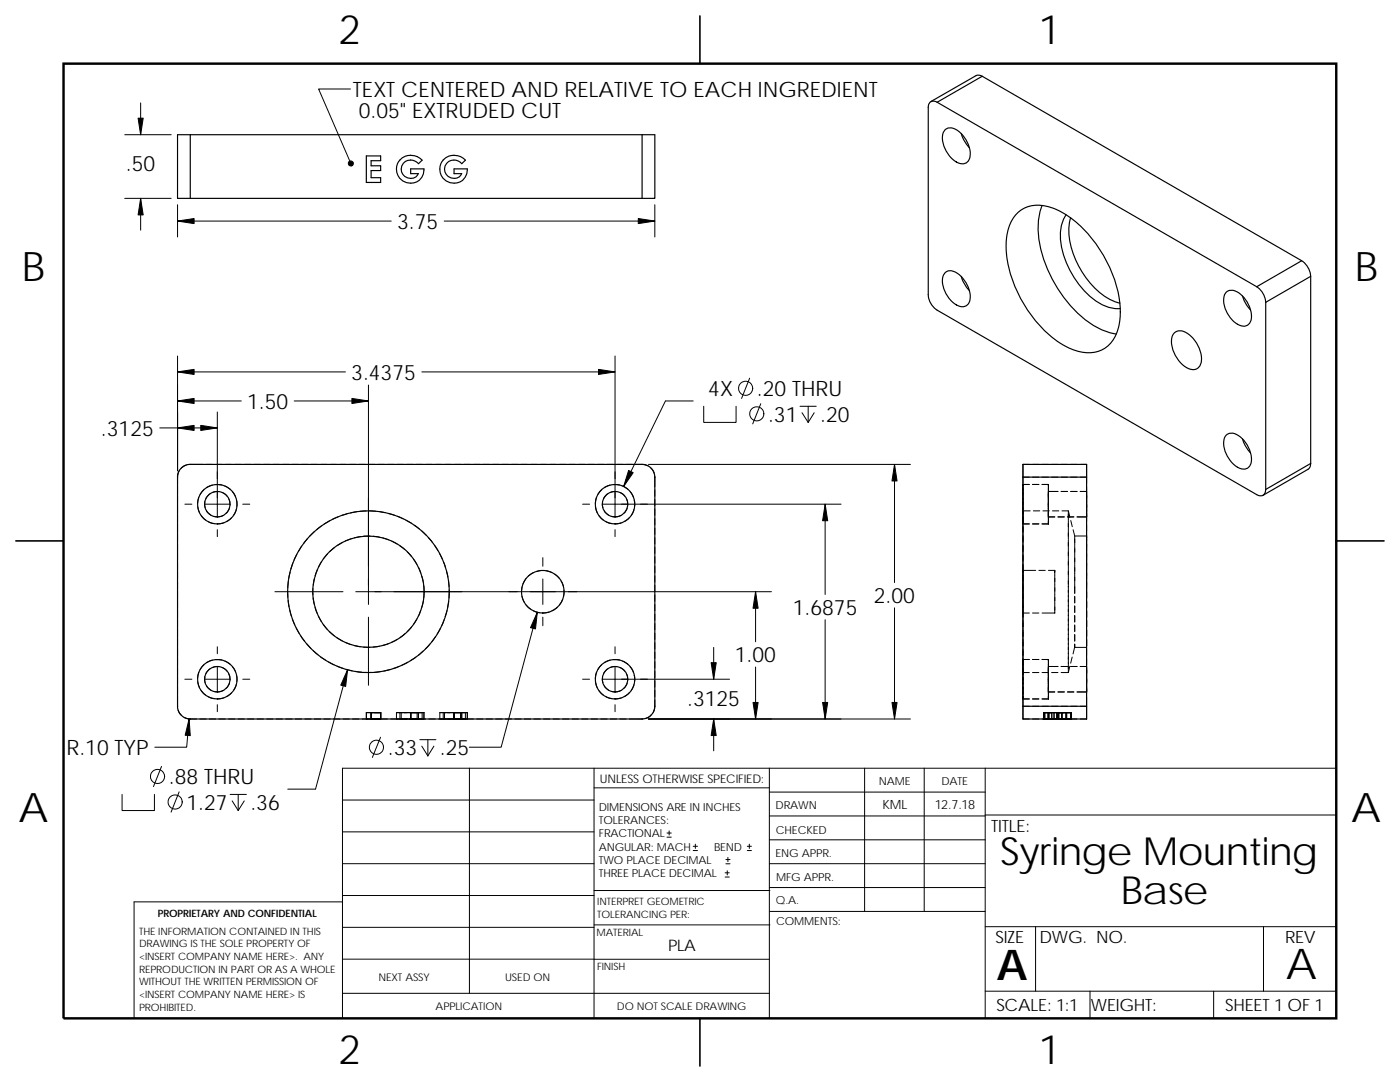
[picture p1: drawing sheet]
<svg xmlns="http://www.w3.org/2000/svg" width="279mm" height="216mm" viewBox="0 0 279 216" stroke-linecap="round" stroke-linejoin="round" font-family="sans-serif">
<g fill="none" stroke="#000" stroke-width=".2">
<path d="M69.9 17.8h-6.3l6.4 14.8M24.9 39.6h9.3M24.9 26.9h9.3M28.1 20.5v6.4M28.1 39.6v6.3M35.4 40.9v6.4M35.4 44.1h42.7M88.6 44.1h42.1M130.7 40.9v6.4M35.4 71v22.9M35.4 74.2h33.5M73.5 76.8v43.8"/>
<path d="M84.2 74.2h38.5M122.7 71v32.1M149.6 75.5l-1.6 4M31.9 85.4h11.5M35.4 95.2h.1M35.4 95.2v1.3M35.4 97.1v1.3M35.4 99v1.3M35.4 80h12.8M35.7 94l-.3 1.2M37.2 92.8l-1.1 .7M38 92.7h2.5"/>
<path d="M38 92.7h-.2M39.7 99.2l-.3 1.3M40.7 97.7l-.8 1M41.1 92.7h1.3M41.9 98.5l-.8 1M42.4 96.8l-1.2 .5M43 96.7l1.3 .1M43.1 92.7h1.2M43.4 82.2v20.9M43.7 98.1l-1.2 .1M44.3 98.3l1 .7M44.9 97l1.1 .6"/>
<path d="M45 92.7h1.2M45.7 99.5l.2 1.3M46.4 98.1l.6 1.1M46.9 92.7h1.2M47.2 99.8l.1 1.2M48.8 92.7h1.2M50.7 92.7h1.2M52.6 92.7h1.2M54.5 92.7h1.3M56.4 92.7h1.3M58.3 92.7h1.3M58.7 80h14.8"/>
<path d="M60.2 92.7h1.3M62.1 92.7h1.3M64 92.7h1.3M65.9 92.7h1.3M67.8 92.7h1.3M69.7 92.7h1.3M71.6 92.7h1.3M73.5 92.7h1.3M75.4 92.7h1.3M77.3 92.7h1.3M79.2 92.7h1.3M81.2 92.7h1.2"/>
<path d="M83.1 92.7h1.2M85 92.7h1.2M86.9 92.7h1.2M88.8 92.7h1.2M90.7 92.7h1.2M92.6 92.7h1.3M94.5 92.7h1.3M96.4 92.7h1.3M98.3 92.7h1.3M100.2 92.7h1.3M102.1 92.7h1.3M104 92.7h1.3"/>
<path d="M105.9 92.7h1.3M107.8 92.7h1.3M109.7 92.7h1.3M111.6 92.7h1.3M113.5 92.7h1.3M115.4 92.7h1.3M117.3 92.7h1.3M119 99.2l-.2 1.3M119.3 92.7h1.2M120.1 97.7l-.8 1M121.2 92.7h1.2M121.3 98.5l-.8 1"/>
<path d="M121.8 96.8l-1.2 .5M122.4 96.7l1.3 .1M123.1 92.7h1.2M123.1 98.1l-1.3 .1M123.7 98.3l1 .7M124.2 97l1.1 .6M125 92.7h1.2M125 99.5l.3 1.3M125.8 98.1l.6 1.1M126.6 99.8v1.2M126.9 92.7h1.3M128.1 92.7l1.2 .3"/>
<path d="M129.4 92.7h52.3M129.9 93.3l.6 1.1M130.7 95v.2M130.7 95.2v1.9M130.7 95.2h.1M130.7 97.7v1.3M130.7 99.7v1.2M138.3 80h-5.5l-8.3 17.1M140.4 81.1v3.2h6.5v-3.2M151.8 80.6l-1.6 4M159.7 81.1h3.2M160.1 82.4l1.2 1.9"/>
<path d="M161.3 81.1v3.2M162.5 82.4l-1.2 1.9M178.5 92.7v23.5M204.2 96.7h1.2M204.2 99.5v1.2M204.2 97.6v1.2M204.2 96.9v-.2v1M204.2 98.4v1.2M204.2 99v2.5M204.2 92.7h.1M204.2 95.2v1.3M204.2 97.1v1.3"/>
<path d="M204.2 95.2h1.2M205.4 92.7h-1.2v2.5M206.1 92.7h1.2M206.1 96.7h1.2M206.1 95.2h1.2M208 92.7h1.2M208 96.7h1.2M208 95.2h1.2M209.2 97.6v1.3M209.2 97.6v-.9v1M209.2 98.3v1.2M209.2 98.7v2.5"/>
<path d="M209.2 97.6v1.2M209.2 98.4v1.2M209.9 92.7h1.2M209.9 95.2h1.2M211.1 98.1h-1.9v1.2M211.8 98.1h1.2M211.8 92.7h1.2M211.8 95.2h1.2M213.7 98.1h1.2M213.7 92.7h1.2M213.7 95.2h1.2M215.6 98.1h1.3v1.2"/>
<path d="M215.6 92.7h1.3M215.6 95.2h1.3M216.9 98.7v2.3M216.9 92.7v2.5M216.9 95.2v1.3M216.9 97.1v1.3M216.9 99v1.3M35.4 100.9v1.3M35.4 102.8v1.3M35.4 104.7v1.3M35.4 106.6v1.3M35.4 108.5v1.3"/>
<path d="M35.4 110.4v1.3M35.4 112.4v1.2M35.4 114.3v1.2M35.4 116.2v1.2M35.4 118.1v1.2M35.4 120v1.2M36.9 100.6h1.4M39.5 101.1l.3 1.2M40.2 102.9l.8 .9M40.8 100.6h5.1M40.9 100.1v1.2M41.2 101.9l.9 .9"/>
<path d="M41.6 104.1l1.2 .4M42.7 103l.7 .1M43.4 105.7v1.4M44.6 102.8l-1.2 .3M44.6 104.3l-1.2 .2M45.8 101.4l-.2 .5-.5 .5M46.2 103.3l-1 .8M47.1 101.7l-.5 1.1M48.5 100.6h1.3M54.9 118.1h13.6M57.4 117.9v1.3M57.5 119.8l.2 1.3"/>
<path d="M57.5 116l-.1 1.3M57.9 114.2l-.3 1.2M58.4 112.3l-.4 1.2M59.2 110.6l-.5 1.2M60.2 109l-.7 1M61.4 107.5l-.8 1M62.4 117.4v1.3M62.5 119.3l.2 1.3M62.7 106.1l-.9 .9M62.7 115.5l-.2 1.3M63.3 113.7l-.4 1.2M64.2 104.9l-1 .8"/>
<path d="M64.2 112l-.6 1.1M65.3 110.5l-.8 1M65.8 103.9l-1.1 .7M66.7 109.2l-.9 .9M67.5 103.1l-1.1 .5M68.4 108.2l-1.1 .7M69.3 102.5l-1.2 .4M70.1 107.5l-1.2 .4M71 118.1h83M71.2 102.1l-1.2 .2M72 107.1l-1.3 .2M73.1 101.9l-1.3 .1"/>
<path d="M73.7 101.9l1.3 .1M73.9 107h-1.3M74.5 107l1.3 .2M75.6 102.1l1.3 .2M76.4 107.3l1.2 .4M77.5 102.4l1.2 .4M78.2 108l1.1 .6M79.3 103l1.2 .5M79.8 108.9l1 .8M81 103.8l1.1 .6M81.3 110.1l.8 1M82.5 111.6l.7 1"/>
<path d="M82.7 104.8l1 .7M83.5 113.2l.5 1.2M84.2 115l.3 1.2M84.2 106l.9 .8M84.5 120l-.3 1.2M84.6 116.8v2.5M85.5 107.3l.8 1M86.7 108.8l.7 1.1M87.7 110.4l.6 1.1M88.5 112.1l.4 1.2M89.1 113.9l.3 1.3M89.5 115.8l.1 1.3"/>
<path d="M89.5 120l-.2 1.2M89.6 117.7v1.6M104.2 119l.4 1.2M104.2 117.1l-.1 1.3M105 115.4l-.6 1.1M106.5 114.2l-1.1 .8M108.3 113.8l-1.2 .2M108.3 111.3v1.7M108.3 115.5v5.1M108.9 113.9l1.3 .3M110.7 114.6l.9 .8M112 116l.5 1.1"/>
<path d="M112.3 119.6l-.7 1.1M112.5 117.8v1.2M116.3 100.6h1.4M118.9 101.1l.3 1.2M119.5 102.9l.9 .9M120.2 100.6h47.7M120.2 100.1l.1 1.2M120.6 101.9l.9 .9M120.9 104.1l1.3 .4M122 103l.7 .1M122.7 105.7v1.4M124 102.8l-1.3 .3"/>
<path d="M124 104.3l-1.3 .2M125.1 101.4l-.2 .5-.4 .5M125.6 103.3l-1 .8M126.5 101.7l-.5 1.1M130.7 101.6v1.2M130.7 103.5v1.2M130.7 105.4v1.2M130.7 107.3v1.2M130.7 109.2v1.2M130.7 111.1v1.3M130.7 113v1.3M130.7 114.9v1.3"/>
<path d="M130.7 116.8v1.3M130.7 118.7v1.3M150.8 118.1v10M164.7 100.6v18M204.2 101.9h1.4M204.2 118.1v1.2zM204.2 120v1.2zM204.2 118.6v1.2M204.2 116.7v1.2M204.2 114.8v1.2M204.2 112.9v1.2M204.2 111v1.2"/>
<path d="M204.2 109.1v1.2M204.2 107.1v1.3M204.2 105.2v1.3M204.2 103.3v1.3M204.2 102.4v-.5v.8M204.2 103.1v1.3M204.2 105v1.3M204.2 106.9v1.3M204.2 108.8v1.3M204.2 110.7v1.3M204.2 112.6v1.3M204.2 114.5v1.3"/>
<path d="M204.2 116.4v1.3M204.2 103.3v1.2M204.2 101.4v1.2M204.2 100.9v2.5M204.2 102.8v1.7M204.2 119.1v1.3M204.2 117.2v1.3M204.2 115.3v1.3M204.2 114.7v-.9v1.7M204.2 114.9v2.5M204.2 116.8v1.2M204.2 118.7v1.3"/>
<path d="M204.2 104.5h1.2M204.2 104.7v1.3M204.2 106.6v1.3M204.2 108.5v1.3M204.2 110.4v1.3M204.2 112.4v1.2M204.2 113.8h2.5M206.1 104.5h1.2M206.2 101.9h1.3M207.3 113.8h1.3M208 104.5h1.3M208.1 101.9h1.3"/>
<path d="M209.2 103.1h1.3M209.2 103.3v1.2v-.5M209.2 100.2v2.5M209.2 100.7v-1.2v1.3M209.2 102.1v1.3M209.2 100.6v2.5M209.2 102.5v.6M209.2 103.3v1.2M209.2 101.4v1.2M209.2 100.3v1.2M209.2 102.2v1.2M209.2 104.1v.4"/>
<path d="M209.2 113.8h1.3M210 101.9h1.3M210.5 119.2v1.3M210.5 117.3v1.3M210.5 115.4v1.2M210.5 114.2v-.4v.9M210.5 114.8v1.3M210.5 116.7v1.3M210.5 118.6v1.3M211.1 103.1h1.3M211.9 101.9h1.3l.3 1.4M213 103.1h1.3"/>
<path d="M213.2 117v1.2M213.2 118.9v1.2M213.2 119.7v1.2M213.2 117.8v1.2M213.2 115.9v1.2M213.2 114v1.2M213.2 112.1v1.2M213.2 110.2v1.2M213.2 108.2v1.3M213.2 106.3v1.3M213.2 104.4v1.3M213.2 102.5v1.3"/>
<path d="M213.2 102v1.3M213.2 103.9v1.3M213.2 105.8v1.3M213.2 107.7v1.3M213.2 109.6v1.3M213.2 111.5v1.3M213.2 113.4v1.3M213.2 115.3v1.3M213.7 103.9l.3 1.2M214.2 105.7l.3 1.3h2.4M214.5 116.5v1.9M214.5 119.1v1.2"/>
<path d="M214.5 119v1.2M214.5 117.1v1.2M214.5 115.2v1.2M214.5 113.3v1.2M214.5 111.4v1.2M214.5 109.5v1.2M214.5 107.5v1.3M214.5 107v1.3M214.5 108.9v1.3M214.5 110.8v1.3M214.5 112.7v1.3M214.5 114.6v1.3"/>
<path d="M214.9 103.1h2M216.9 117.4v-1.2v3.1v-1.2M216.9 120v1.2zM216.9 114.3v1.2M216.9 113.6v-1.2v3.1M216.9 110.4v1.3zM216.9 108.5v1.3zM216.9 107.3v-.3v.9M216.9 107.9v1.3M216.9 109.8v1.3M216.9 111.7v1.3M216.9 100.6v2.5"/>
<path d="M216.9 102.5v.6M216.9 115.5v1.3M216.9 100.9v1.3M216.9 102.8v1.3M216.9 104.7v1.3M216.9 106.6v1.3M35.4 139v1.9M35.4 121.9v1.2M35.4 123.8v1.3M35.4 125.7v1.3M35.4 127.6v1.3M35.4 129.5v1.3"/>
<path d="M35.4 131.4v1.3M35.4 133.3v1.3M35.4 135.2v1.3M35.4 137.1v1.3M36.9 135.5h1.4M39.5 136l.3 1.2M39.7 134.2l-.3 1.2M40.2 137.8l.8 .9M40.7 132.6l-.8 1M40.8 135.5h5.1M40.9 135v1.2M41.2 136.8l.9 .9"/>
<path d="M41.6 139l1.2 .4M41.9 133.5l-.8 .9M42.4 131.7l-1.2 .5M42.7 138l.7 .1M43 131.6l1.3 .1M43.4 133v5.1M43.4 129.1v1.4M43.7 133l-1.2 .2M44.3 133.2l1 .7M44.6 137.8l-1.2 .3M44.6 139.3l-1.2 .2M44.9 131.9l1.1 .7"/>
<path d="M45.7 134.5l.2 1.2M45.8 136.3l-.2 .5-.5 .6M46.2 138.2l-1 .8M46.4 133l.6 1.1M47.1 136.6l-.5 1.2M47.2 134.7l.1 1.3M48.5 135.5h1.3M57.8 121.7l.3 1.2M58.4 123.5l.4 1.2M59.1 125.3l.6 1.1M60 126.9l.8 1.1M61.2 128.4l.9 1"/>
<path d="M62.5 129.8l1 .9M62.9 121.2l.4 1.2M63.5 123l.7 1.1M64 131.1l1 .7M64.5 124.6l.8 1M65.6 132.1l1.1 .6M65.8 126l.9 .9M67.2 127.2l1.1 .7M67.3 132.9l1.2 .5M68.9 128.2l1.2 .4M69.1 133.6l1.2 .3M69.4 133.6l-6.4 23.9h-5.6"/>
<path d="M70.7 128.8l1.2 .3M70.9 134l1.3 .1M72.6 129.1l1.2 .1M72.8 134.2h1.3M73.5 123.1v13.6M75.7 128.9l-1.2 .2M76 134l-1.3 .2M77.6 128.4l-1.3 .4M77.9 133.6l-1.3 .3M79.2 127.6l-1.1 .6M79.7 133l-1.3 .4M80.8 126.4l-1 .8"/>
<path d="M81.4 132.1l-1.2 .6M82.1 125.1l-.8 .9M83 131.1l-1.1 .7M83.2 123.5l-.7 1.1M84 121.8l-.5 1.2M84.4 129.9l-.9 .8M85.8 128.5l-.9 1M86.9 127l-.7 1.1M87.9 125.4l-.7 1.1M88.6 123.7l-.4 1.1M89.2 121.8l-.4 1.2M105 120.7l.9 .9"/>
<path d="M106.5 121.9l1.2 .4M107.2 122.2l-7.2 26.9h-6.3M108.3 123.1v1.8M109.6 122.1l-1.3 .2M111.2 121.2l-1 .7M116.3 135.5h1.4M118.9 136l.3 1.2M119 134.2l-.2 1.2M119.5 137.8l.9 .9M120.1 132.6l-.8 1M120.2 135.5h25.4M120.2 135l.1 1.2"/>
<path d="M120.6 136.8l.9 .9M120.9 139l1.3 .4M121.3 133.5l-.8 .9M121.8 131.7l-1.2 .5M122 138l.7 .1M122.4 131.6l1.3 .1M122.7 129.1v1.4M122.7 133v5.1M123.1 133l-1.3 .2M123.7 133.2l1 .7M124 137.8l-1.3 .3M124 139.3l-1.3 .2"/>
<path d="M124.2 131.9l1.1 .7M125 134.5l.3 1.2M125.1 136.3l-.2 .5-.4 .6M125.6 138.2l-1 .8M125.8 133l.6 1.1M126.5 136.6l-.5 1.2M126.6 134.7v1.3M130.7 120.6v1.3M130.7 122.5v1.3M130.7 124.4v1.3M130.7 126.3v1.3M130.7 128.2v1.3"/>
<path d="M130.7 130.1v1.3M130.7 132v1.3M130.7 133.9v1.3M130.7 135.8v1.3M130.7 137.8v1.2M130.7 139.7v1.2M142.4 129.2v6.3M150.8 133.1v10.4M164.7 123.7v19.8M178.5 121.3v22.2M204.2 134.2h1.2M204.2 121.9v1.2z"/>
<path d="M204.2 123.8v1.3zM204.2 125.7v1.3zM204.2 127.6v1.3zM204.2 129.5v1.3zM204.2 131.4v1.3zM204.2 131.9v1.3M204.2 130v1.3M204.2 128.1v1.3M204.2 126.2v1.3M204.2 124.3v1.3M204.2 122.4v1.3M204.2 120.5v1.3"/>
<path d="M204.2 131.6h1.2M204.2 138.2v1.3M204.2 136.3v1.3M204.2 134.4v1.3M204.2 132.5v1.3M204.2 131.8v-.2v1.1M204.2 133.3v1.3v-1.3v.9v-.4M204.2 136.5v-1.3v1.3M204.2 138.4v-1.3v2.4M204.2 139.5v-.5v1.9M204.2 121.1v1.2h1.2M204.2 120.6v1.3"/>
<path d="M204.2 139.5h1.2M206.1 134.2h1.2M206.1 131.6h1.2M206.1 139.5h1.2M206.1 122.3h1.2M208 134.2h1.2M208 131.6h1.2M208 122.3h2.5M208 139.5h1.2M209.2 135.7v-1.3v1.3M209.2 138.2v1.3M209.2 136.3v1.3"/>
<path d="M209.2 132.5v1.3M209.2 133.3v1.3M209.2 135.2v1.3M209.2 137.1v1.3M209.2 139v.5M209.2 138.1h1.3M209.2 138.2v1.3v-.6M209.2 135.1v2.5M209.2 132.6v-1v1.1M209.2 133.2v1.3M209.2 137v1.3M209.2 135.5v2.6"/>
<path d="M209.2 133.6v2.6M209.2 137.4v.7M209.9 134.2h1.2M210.5 121.1v1.2M210.5 120.5v1.3M211.1 133h-1.9v1.3M211.1 138.1h1.3M211.8 133h1.2M213 138.1h1.3M213.2 120.8v1.2M213.2 122.7v1.3M213.2 124.6v1.3"/>
<path d="M213.2 126.5v1.3M213.2 128.4v1.3M213.2 130.3v1.3M213.2 132.2v1.3M213.2 133v1.1M213.2 131.1v1.3M213.2 129.2v1.3M213.2 127.3v1.3M213.2 125.4v1.3M213.2 123.5v1.3M213.2 121.6v1.3M213.5 132.9l-.3 1.3h-1.4"/>
<path d="M213.7 133h1.2M214 131.1l-.3 1.2M214.5 121v1.2M214.5 122.9v1.2M214.5 124.8v1.2M214.5 126.7v1.3M214.5 128.5v.7v-.6M214.5 126.6v1.3M214.5 124.7v1.3M214.5 122.8v1.3M214.5 120.9v1.3M214.9 138.1h2"/>
<path d="M215.6 133h1.3v1.3M216.9 121.9v1.2zM216.9 123.8v1.3zM216.9 125.7v1.3zM216.9 127.6v1.3zM216.9 135.5v2.6M216.9 133.6v2.6M216.9 137.4v.7M216.9 139v1.9M216.9 127.6v1.3M216.9 129.5v1.3M216.9 131.4v1.3"/>
<path d="M216.9 133.3v1.3M216.9 135.2v1.3M216.9 137.1v1.3M216.9 129.2h-2.4l-.4 1.3M24.4 158.5v3.2h6.4v-3.2M32.2 152.9l-1.6 4.1M35.4 140.9h.1M35.4 140.9v.2M35.6 141.7l.6 1.1M35.8 158l-1.7 4.1M36.7 143.2a4.1 4.1 0 0 0 2.5 .3M37.7 143.5l-.4 5.6h-6.4"/>
<path d="M39.9 143.5h1.2M41.8 143.5h1.3M43.4 140.6v1.4M43.7 143.5h1.3M45.6 143.5h1.3M45.9 158.5h3.3M46.3 159.8l1.2 1.9M47.5 143.5h1.3M47.5 158.5v3.2M48.7 159.8l-1.2 1.9M49.4 143.5h1.3M51.3 143.5h1.3"/>
<path d="M53.2 143.5h1.3M55.1 143.5h1.3M57 143.5h1.3M58.9 143.5h1.3M60.8 143.5h1.3M62.7 143.5h1.3M64.6 143.5h1.3M66.5 143.5h1.3M68.3 159.6h50.3M68.5 143.5h1.2M70.4 143.5h1.2M72.3 143.5h3.7"/>
<path d="M73.1 142.2v1.3h1.3M73.1 142.2v1.3M73.1 142.2h1.3zM74.1 142.2v1.3M74.1 142.2h1.9M74.1 143.5h1.9M74.7 143.5h1.3M74.7 142.2h1.3zM75.9 147.1l-1.6 4M76 142.2v1.3M76.1 143.5h1.2M78 143.5h1.2"/>
<path d="M79.1 142.2v1.3M79.1 142.2h1.3M79.1 143.5h1.3M79.1 142.2h.7v1.3M79.1 143.5h.7M79.8 143.5h1.3M79.8 142.2h1.3M79.9 143.5h1.3M80.7 142.2h1.2v1.3h-1.2M80.7 142.2h1.3M80.7 143.5h1.3M81.3 142.2h-1.2v1.3h1.2"/>
<path d="M81.7 142.2h1.5h-1.2M82 142.2v1.3M82 142.2h1.5v1.3h-1.5M82 142.2v1.3h1.2h-1.5M82 142.2h1.2M82.3 142.2h1.2M82.3 143.5h1.2M83.2 142.2h1M83.2 142.2v1.3h1v-1.3M83.3 142.2h-1.3v1.3h1.2h-1.2M83.3 142.2h1.3zM83.3 143.5h1.3z"/>
<path d="M83.5 142.2v1.3M83.5 143.5h1.5M83.5 142.2h.7M83.8 147.6h3.2M84.2 148.9l1.2 1.9M84.6 142.2h.1M84.6 142.2v1.3M85.4 147.6v3.2M85.6 143.5h1.3M86.6 148.9l-1.2 1.9M87.5 143.5h1.3M87.8 142.2v1.3"/>
<path d="M87.8 142.2h1.2M87.8 143.5h1.2M87.8 142.2h.7M87.8 143.5h.7M88.5 142.2h1.2M88.5 143.5h1.2M88.5 142.2v1.3M89.3 142.2h1.3v1.3h-1.3M89.4 142.2h1.2M89.4 143.5h1.2M90 142.2h-1.3v1.3h1.3M90.4 142.2h1.5"/>
<path d="M90.6 142.2h1.5M90.6 143.5h1.5M90.6 142.2h1.3M90.6 143.5h1.3M90.6 142.2v1.3M90.7 142.2h1.2M90.7 143.5h1.2M90.9 142.2h1.3M90.9 143.5h1.3M91.9 142.2h1M91.9 143.5h1M91.9 142.2v1.3"/>
<path d="M92 142.2h1.3zM92 143.5h1.3zM92.2 142.2l-.1 1.3M92.2 142.2h.7M92.9 143.5h-3.5M92.9 142.2v1.3M93.2 143.5h1.3M93.3 142.2h.1M93.3 142.2v1.3M93.7 153.3v44.9M95.1 143.5h1.3M97 143.5h1.3"/>
<path d="M98.9 143.5h1.3M100.8 143.5h1.3M102.7 143.5h1.3M104.6 143.5h1.3M106.6 143.5h1.2M108.5 143.5h1.2M110.4 143.5h1.2M112.3 143.5h1.2M114.2 143.5h1.2M116.1 143.5h1.2M118 143.5h1.3M118.6 153.3v49.9"/>
<path d="M118.6 157.2h34.9M119.9 143.5h1.3M121.8 143.5h1.3M122.7 140.6v1.4M123.7 143.5h1.3M125.6 143.5h2.6M128.3 143.4l-.2 .1M129.4 143.5h52.3M130 142.6l-.6 .5-.5 .2M130.7 140.9l-.3 1.2M130.7 140.9h.1M142.4 143.5v6.3"/>
<path d="M153.5 153.3v49.9M153.5 158.1h43.1M172.6 153.3v28.6M184.4 153.3v28.6M196.6 153.3v49.9M204.2 140.9h1.2M204.2 140.9v2.6h1.2M206.1 140.9h1.2M206.1 143.5h1.2M208 140.9h1.2M208 143.5h6.9M208.3 142.2v1.3"/>
<path d="M208.3 142.2h.9M208.3 143.5h.9M208.3 142.2h.2M208.3 143.5h.2M208.4 142.2h1.5M208.4 142.2v1.3h1.5M208.4 142.2h3.5M208.5 142.2v1.3M208.5 142.2h.7v1.3h-.7M209.2 142.2v1.3M209.2 142.2h1.3zM209.2 143.5h1.3"/>
<path d="M209.2 142.2h.7v1.3h-.7M209.3 142.2v1.3M209.7 142.2h1.3M209.7 143.5h1.3M209.9 140.9h1.2M210.4 142.2v1.3M211 143.5v-1.3h.2v1.3M211 142.2v1.3M211 142.2h1.3zM211 143.5h1.3zM211.2 143.5h1.3M211.3 142.2h1.4v1.3h-1.4z"/>
<path d="M211.8 140.9h1.2M211.9 142.2h1v1.3h-1zM212.4 142.2h1.3v1.3M212.5 142.2h-1.3v1.3M212.6 143.5h1.2M212.6 142.2h1.2zM213.7 140.9h1.2M213.8 142.2v1.3h-1.2M213.8 142.2v1.3M215.6 140.9h1.3M216.9 140.9v2.6M216.9 143.5h-1.3"/>
<path d="M266.7 153.3h-198.4v49.9M68.3 178.7h50.3M68.3 172.3h50.3M68.3 166h50.3M68.3 180h-41.5v23.2M118.6 177.7h35M133.1 167h.9M133.1 166.2h.9M133.5 165.8v.8M138.3 169.7h.9M138.3 168.9h.9M138.8 168.4v.9"/>
<path d="M144.7 175h.8M144.7 174.2h.8M144.9 172.4h.8M144.9 171.5h.8M145.1 173.8v.8M145.3 171.1v.8M149.1 169.7h.9M149.1 168.9h.9M149.5 168.4v.9M153.5 167.6h43.1M153.5 162.8h43.1M153.5 172.3h43.1"/>
<path d="M153.5 177.1h43.1M196.6 162.6h70.1M68.3 198.2h85.2M68.3 191.4h85.2M68.3 185h50.3M118.6 184.6h35M153.6 181.9h43M196.6 197.8h70.1M196.6 184.9h70.1M206.7 184.9v12.9M217.5 197.8v5.4M242.2 197.8v5.4"/>
<path d="M252.2 184.9v12.9"/>
<circle cx="148.8" cy="77.5" r="1.41"/>
<circle cx="151" cy="82.6" r="1.41"/>
<circle cx="31.4" cy="154.9" r="1.41"/>
<circle cx="75.1" cy="149.1" r="1.41"/>
<circle cx="35" cy="160" r="1.41"/>
</g>
<g fill="none" stroke="#000" stroke-width=".23">
<path d="M139.7 3.2v9.5M196 15.2l-9 5.2M196 15.2l63.8 36.8M196 15.2l-.6-.2h-.5l-9.1 5.3M38 39.6h90.1M38 26.9v12.7M38 26.9h90.1M38 26.9h-2.6v12.7h2.6M73.1 31.1h2.9v1h-1.9v1h1.9v.9h-1.9v1.5h1.9v.9h-2.9zM79.8 31.9a3 3 0 0 1 4.4 .1l-.7 .7a1.88 1.88 0 0 0-3.3 .4 1.88 1.88 0 0 0 2.3 2.4l.5-.2 .5-.7h-1.5v-.9h2.6a2.76 2.76 0 0 1-3.3 2.8 2.76 2.76 0 0 1-2-3.9zM88.5 31.9a3 3 0 0 1 4.4 .1l-.7 .7a1.89 1.89 0 0 0-2.7-.5 1.89 1.89 0 0 0-.5 2.6 1.89 1.89 0 0 0 2.7 .5l.4-.7h-1.5v-.9h2.7a2.76 2.76 0 0 1-3.3 2.8 2.76 2.76 0 0 1-2-3.9zM128.1 26.9h2.6v12.7h-2.6"/>
<path d="M128.1 26.9v12.7M187 20.4a1.09 1.09 0 0 0-1.2-.1 1.09 1.09 0 0 0-.5 1.1v37.4a3.9 3.9 0 0 0 1.7 3.1l63.8 36.8a1.1 1.1 0 0 0 1.3 .1 1.1 1.1 0 0 0 .5-1.1M187 20.4l63.8 36.8M188.6 25.9a2.39 2.39 0 0 1 3.2 .7 5.5 5.5 0 0 1 1.7 5.1 1.85 1.85 0 0 1-3 .4 6 6 0 0 1-2.3-5.3zM191.8 26.7l.6 1.3 1.1 1.5M188.6 54.4a2.04 2.04 0 0 1 2.8 .4 5.7 5.7 0 0 1 2.1 5.4 1.83 1.83 0 0 1-3 .4 5.9 5.9 0 0 1-2.3-5.3zM191.8 55.2l.6 1.3 1.1 1.5M203.3 42.3a6.7 6.7 0 0 1 7.3-.6 23.5 23.5 0 0 1 11.6 13.6 16.6 16.6 0 0 1 .8 10.8 6 6 0 0 1-7.7 4 18.9 18.9 0 0 1-10.1-8.1 22.4 22.4 0 0 1-4.3-14.7 8 8 0 0 1 2.4-5zM208 41a16.4 16.4 0 0 0 .8 12.2 24.5 24.5 0 0 0 10.6 12.4l1.5 .6 1.9 .5M212.8 42.9a8.3 8.3 0 0 0-.9 6.7 17.9 17.9 0 0 0 7.7 11 6.8 6.8 0 0 0 4 1M213.7 43.5a13.1 13.1 0 0 0 1.6 9.5 14.2 14.2 0 0 0 8.2 7.5M244.7 58.3a2.38 2.38 0 0 1 3.2 .7 5.4 5.4 0 0 1 1.7 5.1 1.82 1.82 0 0 1-3 .4 5.5 5.5 0 0 1-2.1-5.8z"/>
<path d="M248 59.1l.5 1.3 1.1 1.4M250.8 57.2l9-5.2a4.1 4.1 0 0 1 1.8 3.1l-9 5.2M250.8 57.2a4.1 4.1 0 0 1 1.8 3.1M261.6 55.1v37.4M234.4 66.4a2.6 2.6 0 0 1 3.4 .8 6.2 6.2 0 0 1 1.9 5.2 1.77 1.77 0 0 1-2.9 .9 6.3 6.3 0 0 1-2.9-6.1zM252.6 60.3v37.4M204.2 95.2h12.7M204.2 95.2v45.7M216.9 95.2v-2.5h-12.7v2.5M216.9 95.2v45.7M244.7 86.8a2.37 2.37 0 0 1 3.2 .7 5.5 5.5 0 0 1 1.7 5.1 1.85 1.85 0 0 1-3 .4 5.5 5.5 0 0 1-2.2-5.8zM248 87.6l.5 1.3 1.1 1.5"/>
<path d="M261.6 92.5l-9 5.2M261.6 92.5l-.1 .6-.3 .5-9.1 5.2M3.2 107.9h9.5M266.7 107.9h9.5M38 143.4l-.9-.1-.8-.4-.5-.7-.4-1v-46.3l.5-1.2 .8-.7 1-.3h90.7l1.2 .4 .7 .8 .4 1.3v45.7l-.4 1.3-.9 .9-1.3 .4h-90.1M204.2 140.9h12.7M216.9 140.9v2.6h-12.7v-2.6M139.7 203.2v9.5"/>
<circle cx="43.4" cy="100.6" r="3.9"/>
<circle cx="43.4" cy="100.6" r="2.54"/>
<circle cx="73.5" cy="118.1" r="11.1"/>
<circle cx="73.5" cy="118.1" r="16.1"/>
<circle cx="108.3" cy="118.1" r="4.3"/>
<circle cx="122.7" cy="100.6" r="3.9"/>
<circle cx="122.7" cy="100.6" r="2.54"/>
<circle cx="43.4" cy="135.5" r="3.9"/>
<circle cx="43.4" cy="135.5" r="2.54"/>
<circle cx="122.7" cy="135.5" r="3.9"/>
<circle cx="122.7" cy="135.5" r="2.54"/>
</g>
<path d="M12.7 12.7h254v190.5h-254z" fill="none" stroke="#000" stroke-width=".49"/>
<g fill="#000" stroke="#000" stroke-width=".2">
<path d="M28.1 39.6l.5 3.3h-1z" fill-rule="evenodd"/>
<path d="M27.6 23.6h1l-.5 3.3z" fill-rule="evenodd"/>
<path d="M69.6 32.3a.51 .51 0 0 1 .8 0 .51 .51 0 0 1-.2 .8l-.2-.5 .2 .5-.5-.1-.2-.4z" fill-rule="evenodd"/>
<path d="M35.4 44.1l3.3-.5v1z" fill-rule="evenodd"/>
<path d="M127.4 43.6l3.3 .5-3.3 .5z" fill-rule="evenodd"/>
<path d="M35.4 74.2l3.3-.5v1z" fill-rule="evenodd"/>
<path d="M119.4 73.7l3.3 .5-3.3 .5z" fill-rule="evenodd"/>
<path d="M35.4 85.4l3.3-.5v1z" fill-rule="evenodd"/>
<path d="M35.4 80l3.3-.5v1z" fill-rule="evenodd"/>
<path d="M40.1 84.9l3.3 .5-3.3 .5z" fill-rule="evenodd"/>
<path d="M70.2 79.5l3.3 .5-3.3 .5z" fill-rule="evenodd"/>
<path d="M125.5 93.9l.9 .4-1.9 2.8z" fill-rule="evenodd"/>
<path d="M178.5 92.7l.5 3.3h-1z" fill-rule="evenodd"/>
<path d="M150.8 118.1l.5 3.3h-1z" fill-rule="evenodd"/>
<path d="M164.7 100.6l.5 3.3h-1z" fill-rule="evenodd"/>
<path d="M69.4 133.6l-.4 3.4-1-.3z" fill-rule="evenodd"/>
<path d="M107.2 122.2l-.3 3.3-1-.3z" fill-rule="evenodd"/>
<path d="M141.9 132.2h1l-.5 3.3z" fill-rule="evenodd"/>
<path d="M37.7 143.5l.3 3.3-1-.1z" fill-rule="evenodd"/>
<path d="M142.4 143.5l.5 3.3h-1z" fill-rule="evenodd"/>
<path d="M150.3 140.2h1l-.5 3.3z" fill-rule="evenodd"/>
<path d="M164.2 140.2h1l-.5 3.3z" fill-rule="evenodd"/>
<path d="M178 140.2h1l-.5 3.3z" fill-rule="evenodd"/>
</g>
<g font-size="8.5">
<text x="198.9" y="195.5">A</text>
<text x="256.6" y="195.3">A</text>
</g>
<g font-size="8.1">
<text x="67.6" y="8.8">2</text>
<text x="207.3" y="8.8">1</text>
<text x="4.4" y="56.1">B</text>
<text x="270.4" y="56.1">B</text>
<text x="3.7" y="164.1">A</text>
<text x="269.7" y="164.1">A</text>
<text x="67.6" y="212.3">2</text>
<text x="207.3" y="212.3">1</text>
</g>
<g font-size="7.7">
<text x="199.6" y="172.6">Syringe Mounting</text>
<text x="223.7" y="180.3">Base</text>
</g>
<g font-size="4.2">
<text x="70.4" y="19.4">TEXT CENTERED AND RELATIVE TO EACH INGREDIENT</text>
<text x="71.6" y="23.6">0.05&quot; EXTRUDED CUT</text>
<text x="25.1" y="34.2">.50</text>
<text x="79.2" y="45.7">3.75</text>
<text x="70.1" y="75.8">3.4375</text>
<text x="49.3" y="81.6">1.50</text>
<text x="141.4" y="79">4X</text>
<text x="151.1" y="79">.20 THRU</text>
<text x="20.2" y="87">.3125</text>
<text x="153.3" y="84.1">.31</text>
<text x="163.7" y="84.1">.20</text>
<text x="158.2" y="122.7">1.6875</text>
<text x="174.4" y="120.4">2.00</text>
<text x="146.7" y="132.2">1.00</text>
<text x="137.1" y="140.9">.3125</text>
<text x="13.3" y="150.7">R.10 TYP</text>
<text x="77.4" y="150.7">.33</text>
<text x="87.8" y="150.7">.25</text>
<text x="33.7" y="156.5">.88 THRU</text>
<text x="37.2" y="161.6">1.27</text>
<text x="50" y="161.6">.36</text>
</g>
<g font-size="3.4">
<text x="197.8" y="166">TITLE:</text>
<text x="198.7" y="188.1">SIZE</text>
<text x="207.5" y="188.1">DWG. NO.</text>
<text x="256.5" y="188.2">REV</text>
<text x="198.8" y="201.7">SCALE: 1:1</text>
<text x="217.7" y="201.7">WEIGHT:</text>
<text x="244.5" y="201.7">SHEET 1 OF 1</text>
</g>
<text font-size="3.2" x="133.3" y="189.8">PLA</text>
<g font-size="2.5">
<text x="176.1" y="161.4">KML</text>
<text x="186.5" y="161.5">12.7.18</text>
</g>
<text font-size="2.4" x="119.7" y="156.2">UNLESS OTHERWISE SPECIFIED:</text>
<g font-size="2.2">
<text x="119.5" y="161.8">DIMENSIONS ARE IN INCHES</text>
<text x="154.8" y="161.5">DRAWN</text>
<text x="175.4" y="156.7">NAME</text>
<text x="187.9" y="156.7">DATE</text>
<text x="119.5" y="164.4">TOLERANCES:</text>
<text x="119.5" y="167.1">FRACTIONAL</text>
<text x="154.8" y="166.3">CHECKED</text>
<text x="119.5" y="172.4">TWO PLACE DECIMAL</text>
<text x="119.5" y="169.7">ANGULAR: MACH</text>
<text x="142.5" y="169.7">BEND</text>
<text x="154.8" y="171">ENG APPR.</text>
<text x="119.5" y="175">THREE PLACE DECIMAL</text>
<text x="154.9" y="175.7">MFG APPR.</text>
<text x="154.9" y="180.4">Q.A.</text>
<text x="154.9" y="184.7">COMMENTS:</text>
</g>
<g font-size="2.1">
<text x="75.5" y="195.7">NEXT ASSY</text>
<text x="100.8" y="195.7">USED ON</text>
<text x="86.9" y="201.6">APPLICATION</text>
<text x="123.1" y="201.6">DO NOT SCALE DRAWING</text>
</g>
<g font-size="2">
<text x="31.5" y="182.9">PROPRIETARY AND CONFIDENTIAL</text>
<text x="119.2" y="183.1">TOLERANCING PER:</text>
<text x="119.2" y="180.6">INTERPRET GEOMETRIC</text>
<text x="27.7" y="186.5">THE INFORMATION CONTAINED IN THIS</text>
<text x="27.7" y="189.1">DRAWING IS THE SOLE PROPERTY OF</text>
<text x="27.7" y="191.6">&lt;INSERT COMPANY NAME HERE&gt;. ANY</text>
<text x="119.1" y="186.7">MATERIAL</text>
<text x="27.7" y="194.1">REPRODUCTION IN PART OR AS A WHOLE</text>
<text x="27.7" y="196.6">WITHOUT THE WRITTEN PERMISSION OF</text>
<text x="119.1" y="193.5">FINISH</text>
<text x="27.7" y="199.2">&lt;INSERT COMPANY NAME HERE&gt; IS</text>
<text x="27.7" y="201.7">PROHIBITED.</text>
</g>
</svg>
